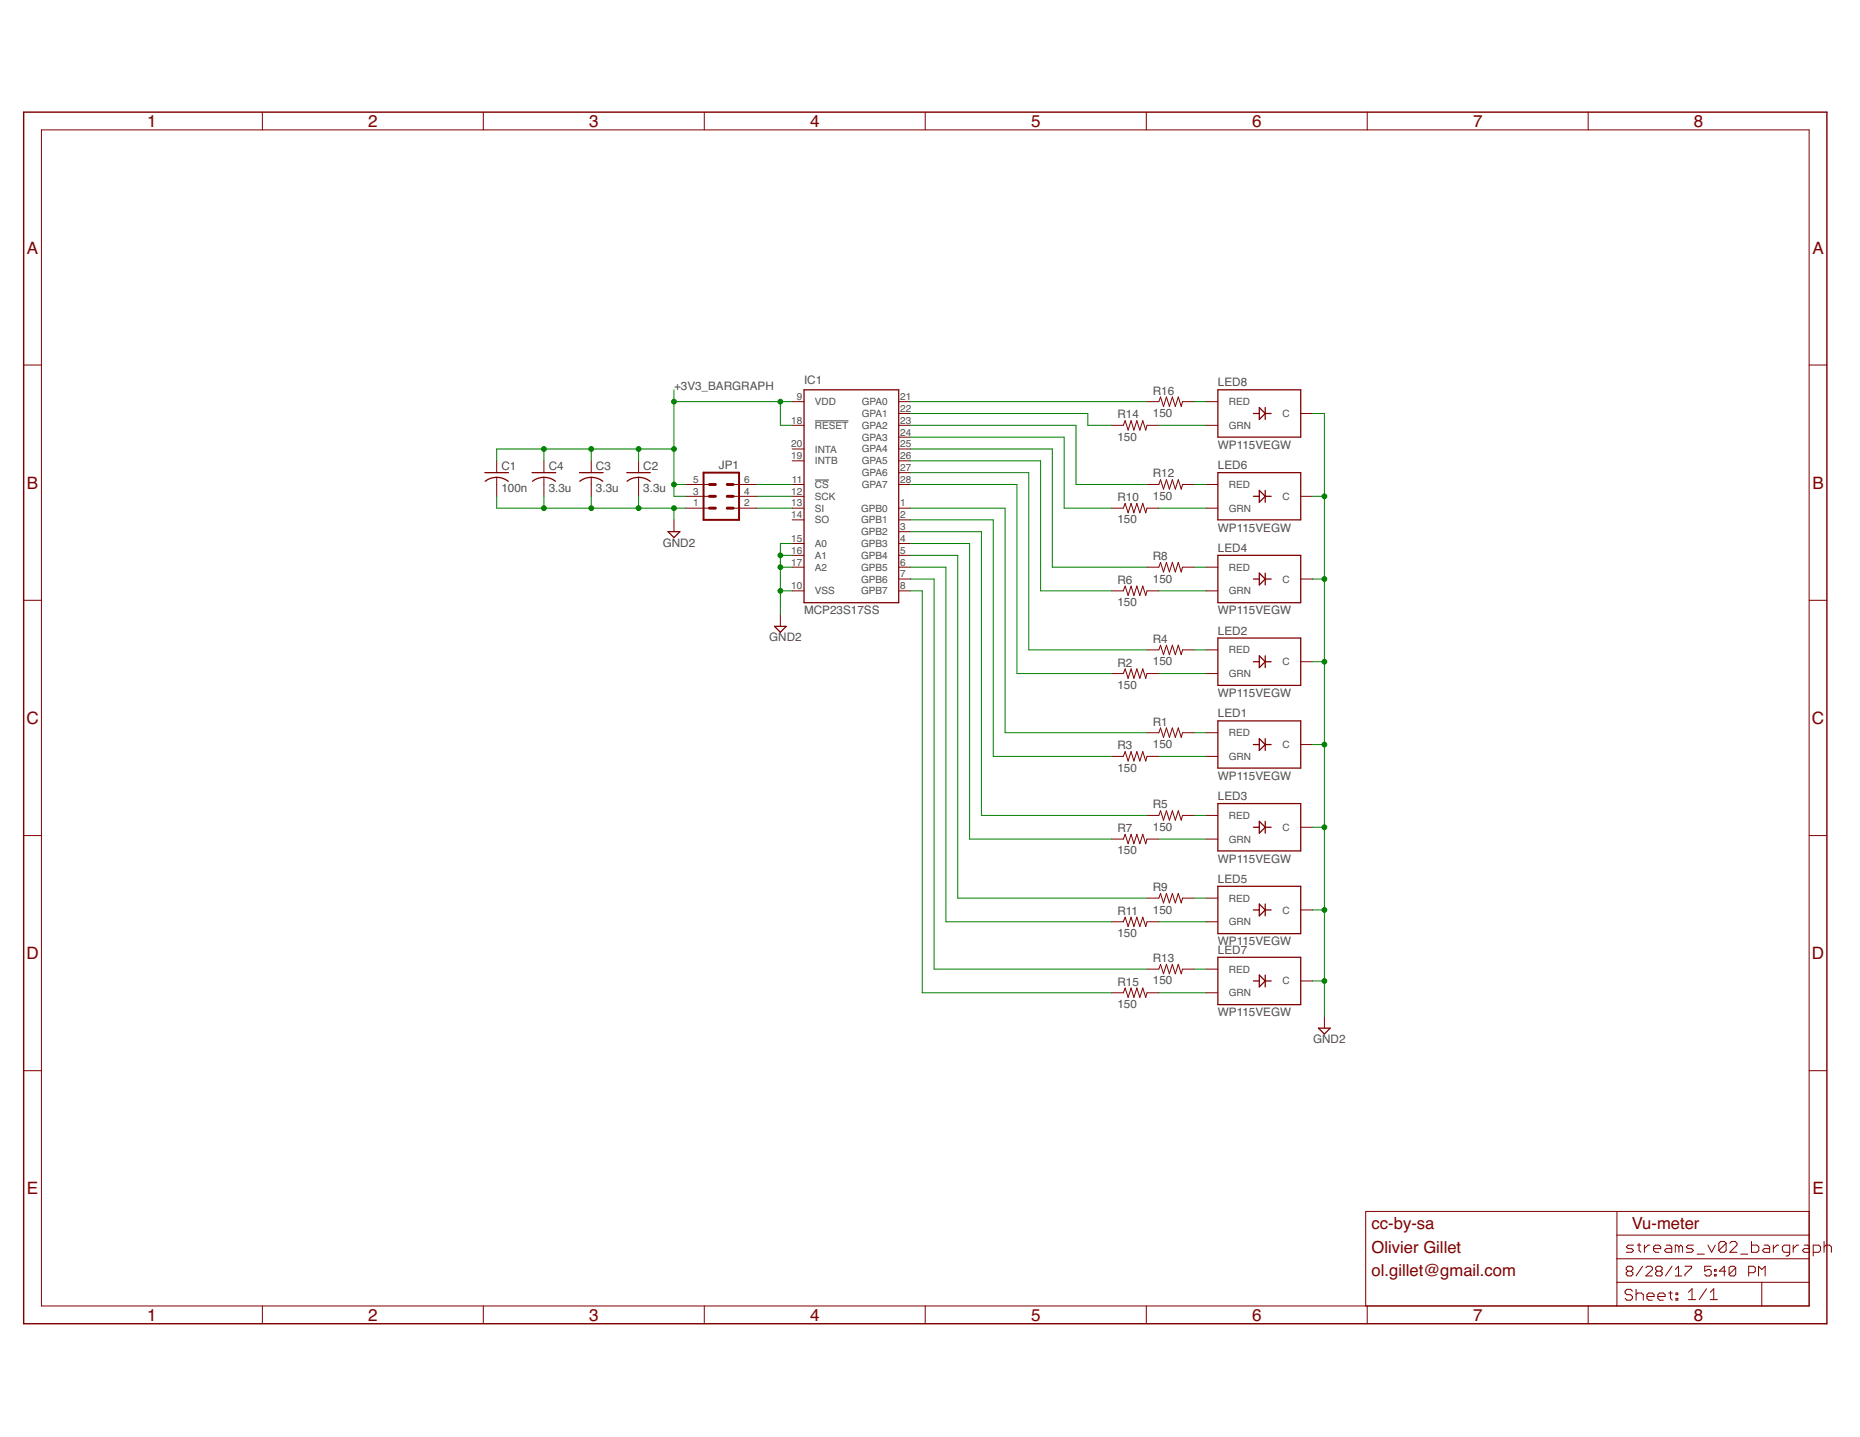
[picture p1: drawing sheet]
<svg xmlns="http://www.w3.org/2000/svg" width="279mm" height="216mm" viewBox="0 0 279 216" stroke-linecap="round" stroke-linejoin="round" font-family="sans-serif">
<path d="M122.4 72.1h2.1M122.4 63.2h5" fill="none" stroke="#505050" stroke-width=".15"/>
<g fill="none" stroke="#800000" stroke-width=".15">
<path d="M6.2 19.5h265.6v176.7h-265.6zM39.4 16.8v2.7M72.6 16.8v2.7M105.8 16.8v2.7M139 16.8v2.7M172.2 16.8v2.7M205.4 16.8v2.7M238.6 16.8v2.7M3.6 54.8h2.6M271.8 54.8h2.6M74.6 69.2v1.8M74.6 71.7v2.9"/>
<path d="M81.7 69.2v1.8M81.7 71.7v2.9M88.8 69.2v1.8M88.8 71.7v2.9M95.9 69.2v1.8M95.9 71.7v2.9M101.2 78.1v1.8M103 76.3h3.6M103 74.6h3.6M103 72.8h3.6M110.1 76.3h3.6M110.1 74.6h3.6"/>
<path d="M110.1 72.8h3.6M119 63.9h1.8M119 60.3h1.8M119 76.3h1.8M119 74.6h1.8M119 72.8h1.8M119 78.1h1.8M119 67.5h1.8M119 69.2h1.8M135 63.9h1.8M135 62.1h1.8M135 60.3h1.8"/>
<path d="M135 76.3h1.8M135 72.8h1.8M135 78.1h1.8M135 67.5h1.8M135 69.2h1.8M135 79.9h1.8M135 65.7h1.8M135 71h1.8M167 63.9h1.7l.3-.7 .5 1.4 .4-1.4 .4 1.4 .5-1.4 .4 1.4 .5-1.4 .4 1.4 .2-.7h1.8M167 76.3h1.7l.3-.7 .5 1.4 .4-1.4 .4 1.4 .5-1.4 .4 1.4 .5-1.4 .4 1.4 .2-.7h1.8M172.3 60.3h1.8l.2-.7 .5 1.5 .4-1.5 .5 1.5 .4-1.5 .5 1.5 .4-1.5 .4 1.5 .2-.8h1.8M172.3 72.8h1.8l.2-.7 .5 1.4 .4-1.4 .5 1.4 .4-1.4 .5 1.4 .4-1.4 .4 1.4 .2-.7h1.8"/>
<path d="M181.2 63.9h1.7M181.2 60.3h1.7M181.2 76.3h1.7M181.2 72.8h1.7M195.4 62.1h1.8M195.4 74.6h1.8M3.6 90.2h2.6M117.2 92.3v1.8M119 88.8h1.8M119 85.2h1.8M119 81.7h1.8M119 83.4h1.8"/>
<path d="M135 88.8h1.8M135 87h1.8M135 85.2h1.8M135 81.7h1.8M135 83.4h1.8M167 88.8h1.7l.3-.7 .5 1.4 .4-1.4 .4 1.4 .5-1.4 .4 1.4 .5-1.4 .4 1.4 .2-.7h1.8M172.3 85.2h1.8l.2-.7 .5 1.4 .4-1.4 .5 1.4 .4-1.4 .5 1.4 .4-1.4 .4 1.4 .2-.7h1.8M172.3 97.6h1.8l.2-.7 .5 1.5 .4-1.5 .5 1.5 .4-1.5 .5 1.5 .4-1.5 .4 1.5 .2-.8h1.8M181.2 88.8h1.7M181.2 85.2h1.7M181.2 97.6h1.7M195.4 87h1.8"/>
<path d="M195.4 99.4h1.8M271.8 90.2h2.6M167 113.6h1.7l.3-.7 .5 1.4 .4-1.4 .4 1.4 .5-1.4 .4 1.4 .5-1.4 .4 1.4 .2-.7h1.8M167 101.2h1.7l.3-.7 .5 1.4 .4-1.4 .4 1.4 .5-1.4 .4 1.4 .5-1.4 .4 1.4 .2-.7h1.8M172.3 110.1h1.8l.2-.7 .5 1.4 .4-1.4 .5 1.4 .4-1.4 .5 1.4 .4-1.4 .4 1.4 .2-.7h1.8M181.2 113.6h1.7M181.2 110.1h1.7M181.2 101.2h1.7M195.4 111.9h1.8M3.6 125.5h2.6M167 126.1h1.7l.3-.8 .5 1.5 .4-1.5 .4 1.5 .5-1.5 .4 1.5 .5-1.5 .4 1.5 .2-.7h1.8M167 138.5h1.7l.3-.7 .5 1.4 .4-1.4 .4 1.4 .5-1.4 .4 1.4 .5-1.4 .4 1.4 .2-.7h1.8"/>
<path d="M172.3 122.5h1.8l.2-.7 .5 1.4 .4-1.4 .5 1.4 .4-1.4 .5 1.4 .4-1.4 .4 1.4 .2-.7h1.8M172.3 134.9h1.8l.2-.7 .5 1.5 .4-1.5 .5 1.5 .4-1.5 .5 1.5 .4-1.5 .4 1.5 .2-.8h1.8M181.2 126.1h1.7M181.2 122.5h1.7M181.2 138.5h1.7M181.2 134.9h1.7M195.4 124.3h1.8M195.4 136.7h1.8M271.8 125.5h2.6M167 149.2h1.7l.3-.8 .5 1.5 .4-1.5 .4 1.5 .5-1.5 .4 1.5 .5-1.5 .4 1.5 .2-.7h1.8M172.3 145.6h1.8l.2-.7 .5 1.4 .4-1.4 .5 1.4 .4-1.4 .5 1.4 .4-1.4 .4 1.4 .2-.7h1.8M181.2 149.2h1.7"/>
<path d="M181.2 145.6h1.7M195.4 147.4h1.8M198.9 152.7v1.8M3.6 160.9h2.6M271.8 160.9h2.6M39.4 196.2v2.7M72.6 196.2v2.7M105.8 196.2v2.7M139 196.2v2.7M172.2 196.2v2.7M205.4 196.2v2.7M238.6 196.2v2.7"/>
<path d="M242.9 192.7h28.9M242.9 182v14.2M242.9 189.1h28.9M242.9 185.6h28.9M244.5 191l-.2-.3v-.2l.2-.3h.5l.3 .3v.2l-.3 .3M244.5 191l-.2 .2v.3l.2 .2h.5l.3-.2v-.3l-.3-.2M244.5 191h.5M245.2 194l-.3-.3h-.5l-.3 .3v.3l.3 .2h.5l.3 .3v.3l-.3 .2h-.5l-.3-.2M245.4 187.1h-.8l-.3 .2 .3 .3h.5l.3 .3-.3 .3h-.8M245.8 194.5l.2-.2h.6l.2 .2v.8M245.8 193.7v1.6M245.9 187.1h.6"/>
<path d="M246.2 186.8v1.1l.3 .3M246.7 190.2l-.9 1.5M247 187.1v1.1M247.2 190.5l.3-.3h.5l.2 .3v.2l-1 1h1M247.4 194.8h1.1v-.3l-.3-.2h-.5l-.3 .2v.6l.3 .2h.5M247.8 187.1h-.2l-.6 .5M248.4 187.6h1.1v-.3l-.3-.2h-.5l-.3 .2v.6l.3 .3h.5M248.9 191l-.2-.3v-.2l.2-.3h.5l.3 .3v.2l-.3 .3M248.9 191l-.2 .2v.3l.2 .2h.5l.3-.2v-.3l-.3-.2M248.9 191h.5M249 194.8h1.1v-.3l-.2-.2h-.6l-.3 .2v.6l.3 .2h.6M250.3 187.1h.5l.3 .2v.9h-.8l-.3-.3 .3-.3h.8"/>
<path d="M250.7 194.3h.5M250.9 194v1.1l.3 .2M251.2 190.2l-1 1.5M251.7 191.7h.9M251.7 190.7l.4-.5v1.5M251.8 194.3h.2v.2h-.2zM251.8 195.1h.2v.2h-.2zM252.2 187.3l-.3-.2h-.2v1.1M252.2 187.3v.9M252.2 187.3l.3-.2 .3 .2v.9M253.1 190.2h1v.3l-1 1v.2M253.6 194.2l.6-.6v1.7"/>
<path d="M253.6 195.3h1.1M254.4 187.1h-.8l-.3 .2 .3 .3h.5l.3 .3-.3 .3h-.8M254.9 188.4h1.1M256.3 193.6l-1.1 1.7M256.6 187.1l.5 1.1 .6-1.1M256.9 195.3h1.1M256.9 194.2l.5-.6v1.7M257 190.2h-.9v.8l.5-.3h.2l.2 .3v.5l-.2 .2h-.5l-.2-.2M257.5 191.5h.3v.2h-.3zM257.5 190.7h.3v.3h-.3zM259.2 191h-.9l.7-.8v1.5M259.3 186.8v1.1l-.3 .3h-.5l-.3-.3"/>
<path d="M259.3 186.8l-.3-.3h-.5l-.3 .3v1.1M259.3 186.8l-1.1 1.1M259.8 186.8l.3-.3h.5l.3 .3v.3l-1.1 1.1h1.1M260.7 190.5l-.2-.3h-.5l-.3 .3v1M260.7 190.5v1l-.2 .2h-.5l-.3-.2M260.7 190.5l-1 1M261.5 188.4h1.1M262.7 191.2h.7l.3-.2v-.5l-.3-.3h-.7v1.5M263.1 186.5v1.7h.8l.3-.3v-.6l-.3-.2h-.8M264.2 191.7v-1.5l.4 .5 .6-.5v1.5M264.6 192.7v3.5M265 187.1h.6l.2 .2v.9h-.8l-.3-.3 .3-.3h.8"/>
<path d="M266.4 187.1v1.1M267.2 187.1h-.3l-.5 .5M268.8 188.2h-.8l-.3-.3v-.6l.3-.2h.8v1.3l-.2 .3h-.3M269.4 187.1v1.1M270.2 187.1h-.3l-.5 .5M271 187.1h.5l.3 .2v.9h-.8l-.3-.3 .3-.3h.8M271.8 182h-66.7v14.2M272.4 188.2h.8l.3-.3v-.6l-.3-.2h-.8v1.6M274 187.3l.3-.2h.5l.3 .2v.9M274 186.5v1.7"/>
</g>
<path d="M3.6 16.8h270.8v182.1h-270.8z" fill="none" stroke="#800000" stroke-width=".21"/>
<g fill="none" stroke="#800000" stroke-width=".19">
<path d="M120.8 58.6h14.2v32h-14.2zM182.9 58.6h12.5v7.1h-12.5zM72.8 71h3.6M72.9 72.3a2.84 2.84 0 0 1 3.4 0M79.9 71h3.6M80 72.3a2.81 2.81 0 0 1 3.4 0M87 71h3.6M87.1 72.3a2.84 2.84 0 0 1 3.5 0M94.1 71h3.6M94.2 72.3a2.84 2.84 0 0 1 3.5 0M100.4 79.9h1.7l-.9 .9zM182.9 71h12.5v7.1h-12.5z"/>
<path d="M188.3 62.1h.9M188.3 74.6h.9M189.2 61.2l.9 .9-.9 .9zM189.2 73.7l.9 .9-.9 .9zM190.1 61.2v1.8M190.1 73.7v1.8M190.1 62.1h.8M190.1 74.6h.8M116.4 94.1h1.7l-.9 .9zM182.9 83.4h12.5v7.2h-12.5zM182.9 95.9h12.5v7.1h-12.5zM188.3 87h.9"/>
<path d="M188.3 99.4h.9M189.2 86.1l.9 .9-.9 .9zM189.2 98.5l.9 .9-.9 .9zM190.1 86.1v1.8M190.1 98.5v1.8M190.1 87h.8M190.1 99.4h.8M182.9 108.3h12.5v7.1h-12.5zM188.3 111.9h.9M189.2 111l.9 .9-.9 .9zM190.1 111v1.8M190.1 111.9h.8"/>
<path d="M182.9 120.7h12.5v7.1h-12.5zM182.9 133.2h12.5v7.1h-12.5zM188.3 124.3h.9M188.3 136.7h.9M189.2 123.4l.9 .9-.9 .9zM189.2 135.8l.9 .9-.9 .9zM190.1 123.4v1.8M190.1 135.8v1.8M190.1 124.3h.8M190.1 136.7h.8M182.9 143.8h12.5v7.1h-12.5zM188.3 147.4h.9"/>
<path d="M189.2 146.5l.9 .9-.9 .9zM190.1 146.5v1.8M190.1 147.4h.8M198.1 154.5h1.7l-.9 .9z"/>
</g>
<path d="M105.7 71h5.3v7.1h-5.3z" fill="none" stroke="#800000" stroke-width=".3"/>
<path d="M106.6 72.8h.9M106.6 74.6h.9M106.6 76.3h.9M109.2 72.8h.9M109.2 74.6h.9M109.2 76.3h.9" fill="none" stroke="#800000" stroke-width=".44"/>
<g fill="none" stroke="#008000" stroke-width=".15">
<path d="M101.2 58.6v16h1.8M74.6 74.6v1.7h28.4M81.7 67.5v1.7M81.7 74.6v1.7M88.8 67.5v1.7M88.8 74.6v1.7M95.9 67.5v1.7M95.9 74.6v1.7M101.2 60.3h17.8M101.2 72.8h1.8M101.2 67.5h-26.6v1.7M101.2 76.3v1.8"/>
<path d="M113.7 72.8h5.3M113.7 76.3h5.3M113.7 74.6h5.3M117.2 60.3v3.6h1.8M136.8 76.3h14.2v33.8h21.3M136.8 78.1h12.4v35.5h17.8M136.8 79.9h10.6v42.6h24.9M136.8 60.3h35.5M136.8 63.9h24.8v8.9h10.7M136.8 62.1h26.6v1.8h3.6M136.8 72.8h16v28.4h14.2M136.8 65.7h23.1v10.6h7.1"/>
<path d="M136.8 67.5h21.3v17.7h14.2M136.8 69.2h19.5v19.6h10.7M136.8 71h17.7v26.6h17.8M174.1 63.9h7.1M174.1 76.3h7.1M179.4 60.3h1.8M179.4 72.8h1.8M197.2 62.1h1.7v90.6M197.2 74.6h1.7M117.2 85.2h1.8M117.2 88.8h1.8M117.2 83.4h1.8"/>
<path d="M119 81.7h-1.8v10.6M136.8 81.7h8.8v44.4h21.4M136.8 83.4h7.1v51.5h28.4M136.8 85.2h5.3v53.3h24.9M136.8 87h3.5v58.6h32M136.8 88.8h1.7v60.4h28.5M174.1 88.8h7.1M179.4 85.2h1.8M179.4 97.6h1.8M197.2 87h1.7M197.2 99.4h1.7M174.1 113.6h7.1"/>
<path d="M174.1 101.2h7.1M179.4 110.1h1.8M197.2 111.9h1.7M174.1 126.1h7.1M174.1 138.5h7.1M179.4 122.5h1.8M179.4 134.9h1.8M197.2 124.3h1.7M197.2 136.7h1.7M174.1 149.2h7.1M179.4 145.6h1.8M197.2 147.4h1.7"/>
</g>
<g fill="#008000" stroke="#008000" stroke-width=".15">
<circle cx="198.9" cy="147.4" r=".36"/>
<circle cx="198.9" cy="136.7" r=".36"/>
<circle cx="198.9" cy="124.3" r=".36"/>
<circle cx="198.9" cy="74.6" r=".36"/>
<circle cx="198.9" cy="87" r=".36"/>
<circle cx="198.9" cy="99.4" r=".36"/>
<circle cx="198.9" cy="111.9" r=".36"/>
<circle cx="81.7" cy="76.3" r=".36"/>
<circle cx="88.8" cy="76.3" r=".36"/>
<circle cx="95.9" cy="76.3" r=".36"/>
<circle cx="101.2" cy="76.3" r=".36"/>
<circle cx="117.2" cy="88.8" r=".36"/>
<circle cx="117.2" cy="85.2" r=".36"/>
<circle cx="117.2" cy="83.4" r=".36"/>
<circle cx="81.7" cy="67.5" r=".36"/>
<circle cx="88.8" cy="67.5" r=".36"/>
<circle cx="117.2" cy="60.3" r=".36"/>
<circle cx="101.2" cy="67.5" r=".36"/>
<circle cx="101.2" cy="60.3" r=".36"/>
<circle cx="101.2" cy="72.8" r=".36"/>
<circle cx="95.9" cy="67.5" r=".36"/>
</g>
<g font-size="2.6" fill="#800000">
<text x="22.1" y="19.1">1</text>
<text x="55.3" y="19.1">2</text>
<text x="88.5" y="19.1">3</text>
<text x="121.7" y="19.1">4</text>
<text x="154.9" y="19.1">5</text>
<text x="188.1" y="19.1">6</text>
<text x="221.3" y="19.1">7</text>
<text x="254.5" y="19.1">8</text>
<text x="4" y="38.1">A</text>
<text x="272.2" y="38.1">A</text>
<text x="4" y="73.4">B</text>
<text x="272.2" y="73.4">B</text>
<text x="4" y="108.8">C</text>
<text x="272.2" y="108.8">C</text>
<text x="4" y="144.1">D</text>
<text x="272.2" y="144.1">D</text>
<text x="4" y="179.5">E</text>
<text x="272.2" y="179.5">E</text>
<text x="22.1" y="198.5">1</text>
<text x="55.3" y="198.5">2</text>
<text x="88.5" y="198.5">3</text>
<text x="121.7" y="198.5">4</text>
<text x="154.9" y="198.5">5</text>
<text x="188.1" y="198.5">6</text>
<text x="221.3" y="198.5">7</text>
<text x="254.5" y="198.5">8</text>
</g>
<g font-size="2.5" fill="#800000">
<text x="206" y="184.7">cc-by-sa</text>
<text x="245.1" y="184.7">Vu-meter</text>
<text x="206" y="188.2">Olivier Gillet</text>
<text x="206" y="191.8">ol.gillet@gmail.com</text>
</g>
<g font-size="1.8" fill="#505050">
<text x="101.2" y="58.6">+3V3_BARGRAPH</text>
<text x="120.8" y="57.7">IC1</text>
<text x="173.2" y="59.3">R16</text>
<text x="182.9" y="58">LED8</text>
<text x="167.9" y="62.9">R14</text>
<text x="173.2" y="62.7">150</text>
<text x="75.3" y="70.6">C1</text>
<text x="82.4" y="70.6">C4</text>
<text x="89.5" y="70.6">C3</text>
<text x="96.6" y="70.6">C2</text>
<text x="108" y="70.5">JP1</text>
<text x="167.9" y="66.2">150</text>
<text x="173.2" y="71.7">R12</text>
<text x="182.9" y="67.5">WP115VEGW</text>
<text x="182.9" y="70.5">LED6</text>
<text x="75.3" y="73.9">100n</text>
<text x="82.4" y="73.9">3.3u</text>
<text x="89.5" y="73.9">3.3u</text>
<text x="96.6" y="73.9">3.3u</text>
<text x="167.9" y="75.3">R10</text>
<text x="173.2" y="75.1">150</text>
<text x="99.6" y="82.1">GND2</text>
<text x="167.9" y="78.6">150</text>
<text x="182.9" y="79.9">WP115VEGW</text>
<text x="182.9" y="82.9">LED4</text>
<text x="167.9" y="87.7">R6</text>
<text x="173.2" y="87.5">150</text>
<text x="173.2" y="84.2">R8</text>
<text x="120.8" y="92.3">MCP23S17SS</text>
<text x="167.9" y="91.1">150</text>
<text x="182.9" y="92.3">WP115VEGW</text>
<text x="182.9" y="95.3">LED2</text>
<text x="115.5" y="96.3">GND2</text>
<text x="167.9" y="100.2">R2</text>
<text x="173.2" y="100">150</text>
<text x="173.2" y="96.6">R4</text>
<text x="167.9" y="103.5">150</text>
<text x="182.9" y="107.8">LED1</text>
<text x="182.9" y="104.8">WP115VEGW</text>
<text x="167.9" y="112.6">R3</text>
<text x="173.2" y="112.4">150</text>
<text x="173.2" y="109">R1</text>
<text x="167.9" y="115.9">150</text>
<text x="182.9" y="117.2">WP115VEGW</text>
<text x="167.9" y="125">R7</text>
<text x="173.2" y="124.8">150</text>
<text x="173.2" y="121.5">R5</text>
<text x="182.9" y="120.2">LED3</text>
<text x="167.9" y="128.4">150</text>
<text x="182.9" y="129.6">WP115VEGW</text>
<text x="167.9" y="137.5">R11</text>
<text x="173.2" y="137.3">150</text>
<text x="173.2" y="133.9">R9</text>
<text x="182.9" y="132.6">LED5</text>
<text x="167.9" y="140.8">150</text>
<text x="182.9" y="142.1">WP115VEGW</text>
<text x="182.9" y="143.3">LED7</text>
<text x="167.9" y="148.1">R15</text>
<text x="173.2" y="147.9">150</text>
<text x="173.2" y="144.6">R13</text>
<text x="167.9" y="151.5">150</text>
<text x="182.9" y="152.7">WP115VEGW</text>
<text x="197.2" y="156.7">GND2</text>
</g>
<g font-size="1.5" fill="#505050">
<text x="118.9" y="63.7">18</text>
<text x="119.7" y="60.1">9</text>
<text x="122.4" y="64.4">RESET</text>
<text x="122.4" y="60.9">VDD</text>
<text x="129.5" y="60.9">GPA0</text>
<text x="129.5" y="62.7">GPA1</text>
<text x="129.5" y="64.4">GPA2</text>
<text x="135.2" y="60.1">21</text>
<text x="135.2" y="61.9">22</text>
<text x="135.2" y="63.7">23</text>
<text x="135.2" y="65.4">24</text>
<text x="184.6" y="64.4">GRN</text>
<text x="184.6" y="60.9">RED</text>
<text x="192.7" y="62.7">C</text>
<text x="118.9" y="67.2">20</text>
<text x="118.9" y="69">19</text>
<text x="122.4" y="68">INTA</text>
<text x="122.4" y="69.8">INTB</text>
<text x="129.5" y="66.2">GPA3</text>
<text x="129.5" y="68">GPA4</text>
<text x="129.5" y="69.8">GPA5</text>
<text x="129.5" y="71.5">GPA6</text>
<text x="135.2" y="67.2">25</text>
<text x="135.2" y="69">26</text>
<text x="135.2" y="70.8">27</text>
<text x="104.1" y="76.1">1</text>
<text x="104.1" y="74.3">3</text>
<text x="104.1" y="72.5">5</text>
<text x="111.8" y="76.1">2</text>
<text x="111.8" y="74.3">4</text>
<text x="111.8" y="72.5">6</text>
<text x="118.9" y="74.3">12</text>
<text x="118.9" y="76.1">13</text>
<text x="118.9" y="77.9">14</text>
<text x="119" y="72.5">11</text>
<text x="122.4" y="73.3">CS</text>
<text x="122.4" y="75.1">SCK</text>
<text x="122.4" y="76.9">SI</text>
<text x="129.4" y="76.9">GPB0</text>
<text x="129.5" y="73.3">GPA7</text>
<text x="135.2" y="76.1">1</text>
<text x="135.2" y="77.9">2</text>
<text x="135.2" y="72.5">28</text>
<text x="184.6" y="76.9">GRN</text>
<text x="184.6" y="73.3">RED</text>
<text x="192.7" y="75.1">C</text>
<text x="118.9" y="81.4">15</text>
<text x="118.9" y="83.2">16</text>
<text x="122.4" y="78.6">SO</text>
<text x="122.4" y="82.2">A0</text>
<text x="122.4" y="84">A1</text>
<text x="129.4" y="78.6">GPB1</text>
<text x="129.4" y="80.4">GPB2</text>
<text x="129.4" y="82.2">GPB3</text>
<text x="129.4" y="84">GPB4</text>
<text x="135.2" y="79.6">3</text>
<text x="135.2" y="81.4">4</text>
<text x="135.2" y="83.2">5</text>
<text x="118.9" y="85">17</text>
<text x="118.9" y="88.5">10</text>
<text x="122.4" y="85.8">A2</text>
<text x="122.4" y="89.3">VSS</text>
<text x="129.4" y="85.7">GPB5</text>
<text x="129.4" y="87.5">GPB6</text>
<text x="129.4" y="89.3">GPB7</text>
<text x="135.2" y="85">6</text>
<text x="135.2" y="86.7">7</text>
<text x="135.2" y="88.5">8</text>
<text x="184.6" y="89.3">GRN</text>
<text x="184.6" y="85.8">RED</text>
<text x="192.7" y="87.5">C</text>
<text x="184.6" y="101.7">GRN</text>
<text x="184.6" y="98.2">RED</text>
<text x="192.7" y="100">C</text>
<text x="184.6" y="110.6">RED</text>
<text x="192.7" y="112.4">C</text>
<text x="184.6" y="114.2">GRN</text>
<text x="184.6" y="123">RED</text>
<text x="192.7" y="124.8">C</text>
<text x="184.6" y="126.6">GRN</text>
<text x="184.6" y="135.5">RED</text>
<text x="192.7" y="137.2">C</text>
<text x="184.6" y="139">GRN</text>
<text x="184.6" y="149.7">GRN</text>
<text x="184.6" y="146.1">RED</text>
<text x="192.7" y="147.9">C</text>
</g>
</svg>
